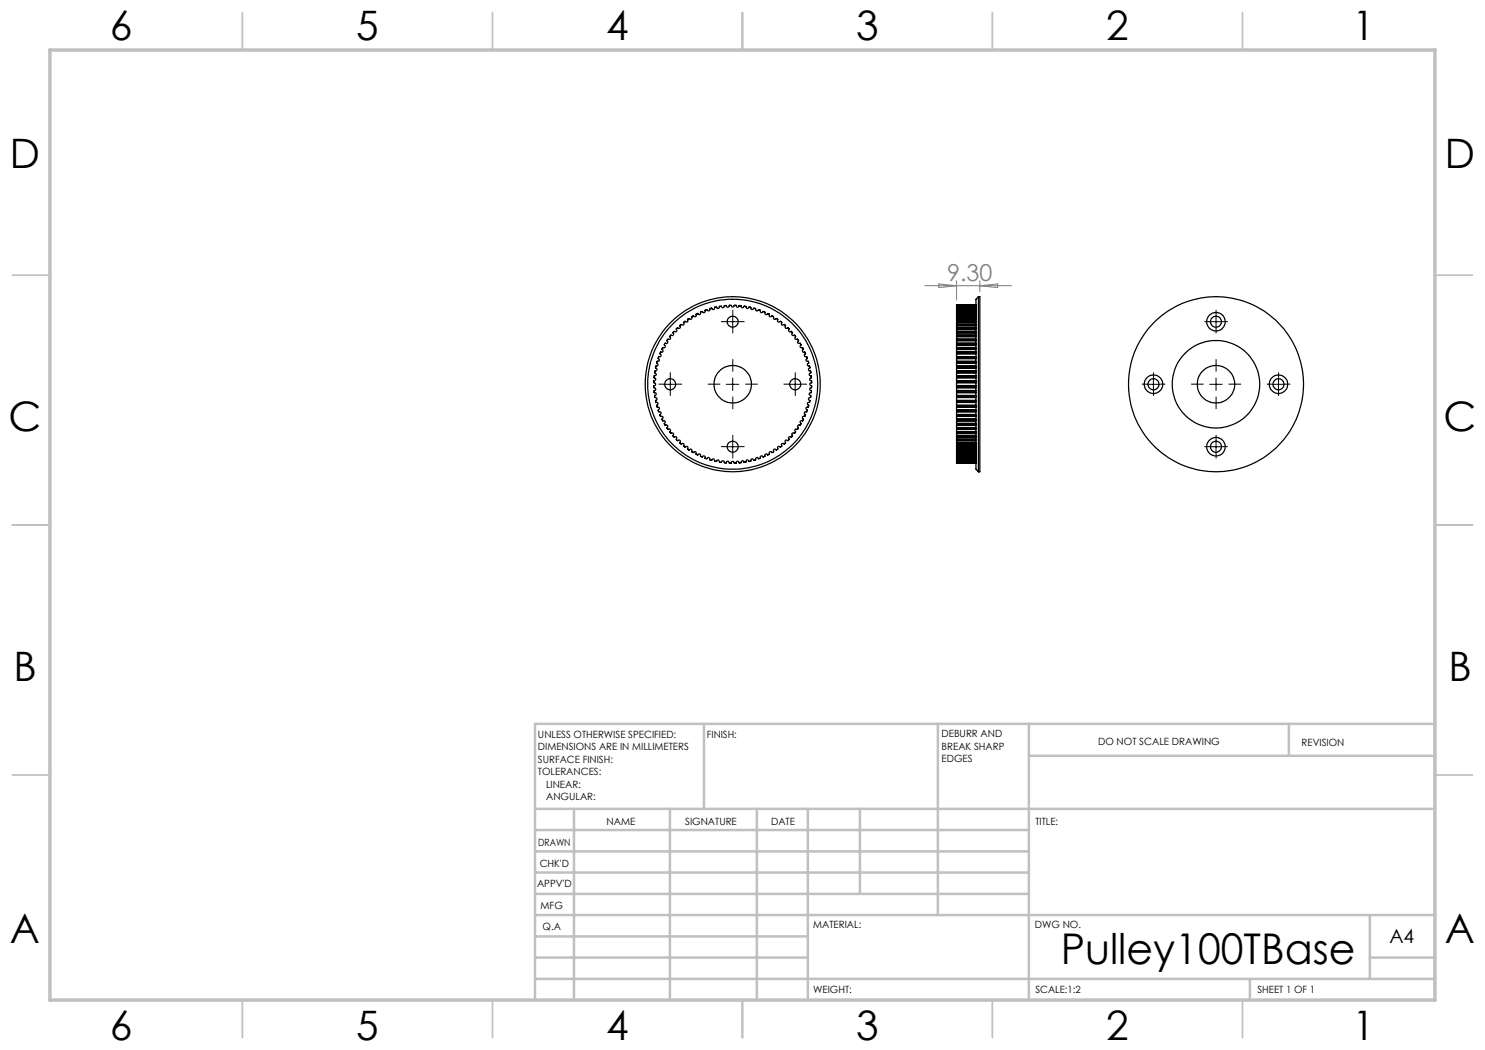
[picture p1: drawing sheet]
<svg xmlns="http://www.w3.org/2000/svg" width="297mm" height="210mm" viewBox="0 0 297 210" stroke-linecap="round" stroke-linejoin="round" font-family="sans-serif">
<g fill="none" stroke="#000" stroke-width=".25">
<path d="M195.7 59.3v35.1M195.7 59.3h.3v35.1h-.3M195.7 59.3l-.5 .6v33.9l.5 .6M135.3 65.8l.2-.3a.32 .32 0 0 0 .5 .1 .32 .32 0 0 0 0-.5l.3-.2a.3 .3 0 0 0 .4 0 .3 .3 0 0 0 0-.4 .41 .41 0 0 1 .6-.1 .33 .33 0 0 0 .2-.5l.3-.2a.35 .35 0 0 0 .5 .1 .35 .35 0 0 0 .1-.5l.2-.1a.33 .33 0 0 0 .5 .1 .33 .33 0 0 0 .1-.4l.4-.2a.31 .31 0 0 0 .4 .2 .31 .31 0 0 0 .1-.5l.3-.1a.33 .33 0 0 0 .5 .2 .33 .33 0 0 0 .1-.5l.4-.1a.32 .32 0 0 0 .4 .3 .32 .32 0 0 0 .2-.5 .4 .4 0 0 1 .6 .2 .32 .32 0 0 0 .3-.4l.3-.1a.34 .34 0 0 0 .4 .3 .34 .34 0 0 0 .3-.4h.4a.29 .29 0 0 0 .3 .3 .29 .29 0 0 0 .3-.4l.4-.1a.29 .29 0 0 0 .3 .3 .29 .29 0 0 0 .2-.3h.5a.29 .29 0 0 0 .3 .3 .29 .29 0 0 0 .2-.3h.4a.28 .28 0 0 0 .3 .3 .28 .28 0 0 0 .3-.3l.4 .1a.28 .28 0 0 0 .2 .4 .28 .28 0 0 0 .4-.3h.4a.32 .32 0 0 0 .3 .4 .32 .32 0 0 0 .4-.3l.3 .1a.32 .32 0 0 0 .2 .4 .32 .32 0 0 0 .4-.3l.3 .2a.33 .33 0 0 0 .3 .4 .33 .33 0 0 0 .4-.3l.2 .1a.34 .34 0 0 0 .2 .5 .34 .34 0 0 0 .5-.2l.3 .2a.31 .31 0 0 0 .1 .4 .31 .31 0 0 0 .5-.2l.3 .2a.31 .31 0 0 0 .1 .5 .31 .31 0 0 0 .4-.2l.3 .2a.32 .32 0 0 0 .2 .5 .32 .32 0 0 0 .4-.2l.3 .2a.33 .33 0 0 0 0 .5 .33 .33 0 0 0 .5-.1l.3 .2a.31 .31 0 0 0 0 .5 .31 .31 0 0 0 .4-.1l.3 .2a.32 .32 0 0 0 0 .5 .32 .32 0 0 0 .5-.1l.2 .4a.3 .3 0 0 0 .1 .4 .3 .3 0 0 0 .4 0l.2 .2a.33 .33 0 0 0-.1 .5 .33 .33 0 0 0 .5 0l.2 .3a.32 .32 0 0 0-.1 .5 .32 .32 0 0 0 .5 0l.2 .3a.31 .31 0 0 0-.1 .5 .31 .31 0 0 0 .5 0l.1 .3a.34 .34 0 0 0-.2 .5 .34 .34 0 0 0 .5 .1l.2 .3a.33 .33 0 0 0-.2 .5 .33 .33 0 0 0 .5 .1l.1 .4a.32 .32 0 0 0-.2 .4 .32 .32 0 0 0 .5 .2l.1 .2a.32 .32 0 0 0-.3 .4 .32 .32 0 0 0 .4 .2l.1 .5a.28 .28 0 0 0-.2 .3 .28 .28 0 0 0 .4 .2l.1 .4a.31 .31 0 0 0-.3 .3 .31 .31 0 0 0 .4 .3v.4a.3 .3 0 0 0-.2 .2 .3 .3 0 0 0 .1 .3l.2 .1v.4a.27 .27 0 0 0-.3 .3 .27 .27 0 0 0 .4 .2v.5a.29 .29 0 0 0-.3 .3 .29 .29 0 0 0 .3 .2v.4a.29 .29 0 0 0-.4 .3 .29 .29 0 0 0 .3 .3v.5a.27 .27 0 0 0-.4 .2 .27 .27 0 0 0 .3 .3v.4a.34 .34 0 0 0-.4 .3 .34 .34 0 0 0 .3 .4l-.1 .3a.33 .33 0 0 0-.4 .2 .33 .33 0 0 0 .2 .4l-.1 .3a.33 .33 0 0 0-.4 .3 .33 .33 0 0 0 .3 .4l-.1 .2a.34 .34 0 0 0-.5 .2 .34 .34 0 0 0 .2 .5l-.2 .3a.33 .33 0 0 0-.4 .1 .33 .33 0 0 0 .2 .5l-.2 .3a.31 .31 0 0 0-.5 .1 .31 .31 0 0 0 .2 .5l-.2 .2a.33 .33 0 0 0-.5 .1 .33 .33 0 0 0 .2 .5l-.2 .3a.3 .3 0 0 0-.5 .1 .3 .3 0 0 0 .1 .4l-.2 .3a.33 .33 0 0 0-.5 0 .33 .33 0 0 0 .1 .5l-.2 .2a.33 .33 0 0 0-.5 0 .33 .33 0 0 0 0 .5 .35 .35 0 0 1-.6 .1 .34 .34 0 0 0-.1 .6l-.3 .2a.32 .32 0 0 0-.5-.1 .32 .32 0 0 0 .1 .5l-.3 .2a.33 .33 0 0 0-.5-.1 .33 .33 0 0 0 0 .5l-.4 .2a.32 .32 0 0 0-.5-.1 .32 .32 0 0 0 0 .5l-.3 .1a.3 .3 0 0 0-.5-.1 .3 .3 0 0 0 0 .4l-.3 .2a.31 .31 0 0 0-.5-.2 .31 .31 0 0 0-.1 .5l-.4 .1a.35 .35 0 0 0-.4-.2 .35 .35 0 0 0-.2 .5h-.3a.31 .31 0 0 0-.4-.2 .31 .31 0 0 0-.2 .5h-.4a.3 .3 0 0 0-.3-.2 .3 .3 0 0 0-.2 .4 .39 .39 0 0 1-.6-.2 .28 .28 0 0 0-.3 .1 .28 .28 0 0 0-.1 .3l-.4 .1a.33 .33 0 0 0-.3-.4 .33 .33 0 0 0-.3 .5h-.3a.37 .37 0 0 0-.4-.3 .37 .37 0 0 0-.3 .3h-.4a.3 .3 0 0 0-.3-.3 .3 .3 0 0 0-.3 .3h-.3a.31 .31 0 0 0-.3-.4 .31 .31 0 0 0-.3 .4h-.4a.34 .34 0 0 0-.3-.5 .34 .34 0 0 0-.4 .4l-.3-.2a.3 .3 0 0 0-.3-.3 .3 .3 0 0 0-.3 .3l-.4-.1a.33 .33 0 0 0-.2-.4 .33 .33 0 0 0-.4 .3l-.4-.2a.31 .31 0 0 0-.2-.4 .31 .31 0 0 0-.4 .2l-.3-.1a.33 .33 0 0 0-.2-.4 .33 .33 0 0 0-.4 .2l-.3-.1a.31 .31 0 0 0-.2-.5 .31 .31 0 0 0-.4 .2l-.3-.1a.36 .36 0 0 0-.1-.5 .36 .36 0 0 0-.5 .1l-.3-.2a.31 .31 0 0 0 0-.4 .31 .31 0 0 0-.5 .1l-.3-.2a.32 .32 0 0 0 0-.5 .32 .32 0 0 0-.5 .1l-.3-.2a.31 .31 0 0 0-.1-.5 .31 .31 0 0 0-.4 .1l-.2-.3a.3 .3 0 0 0 0-.5 .3 .3 0 0 0-.5 .2l-.2-.3a.34 .34 0 0 0 0-.5 .34 .34 0 0 0-.5 0l-.2-.2a.37 .37 0 0 0 .1-.5 .37 .37 0 0 0-.6-.1l-.2-.3a.28 .28 0 0 0 .1-.4 .28 .28 0 0 0-.4 0 .3 .3 0 0 1-.2-.3 .3 .3 0 0 1 .2-.2 .33 .33 0 0 0-.2-.4 .33 .33 0 0 0-.4 0 .38 .38 0 0 1 .1-.6 .3 .3 0 0 0-.2-.3 .3 .3 0 0 0-.3 .1l-.2-.4a.29 .29 0 0 0 .1-.4 .29 .29 0 0 0-.4-.1l-.1-.3a.34 .34 0 0 0 .2-.5 .34 .34 0 0 0-.5-.1v-.4a.3 .3 0 0 0 .2-.4 .3 .3 0 0 0-.5-.2l-.1-.3a.32 .32 0 0 0 .3-.4 .32 .32 0 0 0-.4-.2l-.1-.3a.36 .36 0 0 0 .3-.5 .36 .36 0 0 0-.4-.2 .38 .38 0 0 1 .2-.6v-.3l-.4-.1v-.4a.31 .31 0 0 0 .3-.4 .31 .31 0 0 0-.4-.2l.1-.4a.32 .32 0 0 0 .3-.3 .32 .32 0 0 0-.4-.3l.1-.4a.27 .27 0 0 0 .4-.2 .27 .27 0 0 0-.4-.3l.1-.5a.29 .29 0 0 0 .3-.2 .29 .29 0 0 0-.3-.3l.1-.4a.35 .35 0 0 0 .4-.2 .35 .35 0 0 0-.3-.5l.1-.3a.31 .31 0 0 0 .4-.2 .31 .31 0 0 0-.3-.4 .34 .34 0 0 1 .5-.4v-.3a.32 .32 0 0 1-.1-.5 .32 .32 0 0 1 .4-.1 .35 .35 0 0 0-.1-.6l.2-.3a.32 .32 0 0 0 .4-.2 .32 .32 0 0 0-.2-.4l.1-.3a.34 .34 0 0 0 .5-.1 .34 .34 0 0 0-.1-.5l.2-.3a.32 .32 0 0 0 .4-.1 .32 .32 0 0 0-.1-.4l.2-.3a.32 .32 0 0 0 .5 0 .32 .32 0 0 0-.2-.5l.3-.3a.33 .33 0 0 0 .5 0 .33 .33 0 0 0-.1-.5l.2-.2a.34 .34 0 0 0 .5 0 .34 .34 0 0 0 0-.5zM191.3 76.5v.1M191.3 77.1v.1M191.3 76.2v.3M191.3 77.2v.3M191.3 77.5v.1M191.3 76.1v.1M191.3 78.1v.1M191.3 75.5v.1"/>
<path d="M191.3 78.2v.3M191.3 75.2v.3M191.3 78.5v.1M191.3 75.1v.1M191.3 76.6v.5M191.3 77.6v.5M191.3 75.6v.5M191.3 79.1v.1M191.3 74.5v.1M191.3 79.2v.3M191.3 74.3v.2M191.3 78.6v.5"/>
<path d="M191.3 74.6v.5M191.3 79.5h.1M191.3 74.2v.1M191.3 79.5v.6M191.3 73.6v.6M191.3 73.5v.1M191.3 73.3v.2M191.3 73.2v.1M191.3 72.7v.5M191.3 72.6v.1M191.3 72.3v.3M191.3 72.2v.1"/>
<path d="M191.3 71.7v.5M191.3 71.6v.1M191.3 71.4v.2M191.3 71.3v.1M191.3 70.8v.5M191.3 70.7v.1M191.3 70.4v.3M191.3 70.4h.1M191.3 69.9v.5M191.3 69.8v.1M191.3 69.6v.2M191.3 69.5v.1"/>
<path d="M191.3 69v.5M191.3 68.9v.1M191.3 68.7v.2M191.3 68.6v.1M191.3 68.2v.4M191.3 68.1v.1M191.3 67.9v.2M191.3 67.4v.4M191.3 67.3v.1M191.3 67.1v.2M191.3 67v.1M191.3 66.6v.4"/>
<path d="M191.3 66.5v.1M191.3 66.3v.2M191.3 66.3h.1M191.3 65.9v.4M191.3 65.8v.1M191.3 65.6v.2M191.3 65.5v.1M191.3 65.2v.3M191.3 65.1v.1M191.3 64.9v.2M191.3 64.9h.1M191.3 64.5v.4"/>
<path d="M191.3 64.4v.1M191.3 64.3v.1M191.3 64.3h.1M191.3 64v.3M191.3 63.8v.2M191.3 63.7v.1M191.3 63.7h.1M191.3 63.4v.3M191.3 63.3v.1M191.3 63.2v.1M191.3 63.2h.1M191.3 63v.2"/>
<path d="M191.3 62.8v.2M191.3 62.7v.1M191.3 62.7h.1M191.3 62.5v.2M191.3 62.4v.1M191.3 62.3v.1M191.3 62.3h.1M191.3 62.2v.1M191.3 62v.2M191.3 61.9v.1M191.3 61.9h.1M191.3 61.8v.1"/>
<path d="M191.3 61.7v.1M191.3 61.6v.1M191.3 61.6h.1M191.3 61.4v.2M191.3 61.4h.1M191.3 61.3v.1M191.3 61.2v.1M191.3 61.2h.1M191.3 61.1v.1M191.3 61.1h.1M191.3 76.6h3.9M191.3 77.1h3.9"/>
<path d="M191.3 77.6h3.9M191.3 76.1h3.9M191.3 78.6h3.9M191.3 75.1h3.9M191.3 79.5h3.9M191.3 74.2h3.9M191.3 73.2h3.9M191.3 72.2h3.9M191.3 71.3h3.9M191.3 70.4h3.9M191.3 69.5h3.9M191.3 68.6h3.9"/>
<path d="M191.3 67.8h3.9M191.3 67h3.9M191.3 66.3h3.9M191.3 65.5h3.9M191.3 64.9h3.9M191.3 64.3h3.9M191.3 63.7h3.9M191.3 63.2h3.9M191.3 62.7h3.9M191.3 62.3h3.9M191.3 61.9h3.9M191.3 61.6h3.9"/>
<path d="M191.3 61.4h3.9M191.3 61.2h3.9M191.3 61.1h3.9M191.3 76.5h3.9M191.3 77.2h3.9M191.3 76.2h3.9M191.3 77.5h3.9M191.3 78.1h3.9M191.3 78.2h3.9M191.3 75.6h3.9M191.3 75.5h3.9M191.3 78.5h3.9"/>
<path d="M191.3 75.2h3.9M191.3 79.1h3.9M191.3 79.2h3.9M191.3 74.6h3.9M191.3 74.5h3.9M191.3 74.3h3.9M191.3 73.6h3.9M191.3 73.5h3.9M191.3 73.3h3.9M191.3 72.7h3.9M191.3 72.6h3.9M191.3 72.3h3.9"/>
<path d="M191.3 71.7h3.9M191.3 71.6h3.9M191.3 71.4h3.9M191.3 70.8h3.9M191.3 70.7h3.9M191.3 69.9h3.9M191.3 69.8h3.9M191.3 69.6h3.9M191.3 69h3.9M191.3 68.9h3.9M191.3 68.7h3.9M191.3 68.2h3.9"/>
<path d="M191.3 68.1h3.9M191.3 67.8v.1M191.3 67.4h3.9M191.3 67.3h3.9M191.3 67.1h3.9M191.3 66.6h3.9M191.3 66.5h3.9M191.3 65.9h3.9M191.3 65.8h3.9M191.3 65.2h3.9M191.3 65.1h3.9M191.3 64.5h3.9"/>
<path d="M191.3 64.4h3.9M191.3 64h3.9M191.3 63.8h3.9M191.3 63.4h3.9M191.3 63.3h3.9M191.3 63h3.9M191.3 62.8h3.9M191.3 62.5h3.9M191.3 62.4h3.9M191.3 62.2h3.9M191.3 62h3.9M191.3 61.8h3.9"/>
<path d="M191.3 61.7h3.9M191.3 80.1h.1M191.3 80.1v.3M191.3 80.4v.1M191.3 80.5v.5M191.3 81v.1M191.3 81.1v.3M191.3 81.4h.1M191.3 81.4v.6M191.3 82v.1M191.3 82.1v.2M191.3 82.3v.1"/>
<path d="M191.3 82.4v.5M191.3 82.9v.1M191.3 83v.2M191.3 83.2v.1M191.3 83.3v.5M191.3 83.8v.1M191.3 83.9v.2M191.3 84.1v.1M191.3 84.2v.5M191.3 84.7v.1M191.3 84.8v.2M191.3 85h.1"/>
<path d="M191.3 85v.5M191.3 85.5v.1M191.3 85.6v.3M191.3 85.9h.1M191.3 85.9v.4M191.3 86.3v.1M191.3 86.4v.2M191.3 86.6v.1M191.3 86.7v.4M191.3 87.1v.1M191.3 87.2v.2M191.3 87.4h.1"/>
<path d="M191.3 87.4v.4M191.3 87.8v.1M191.3 87.9v.2M191.3 88.1v.1M191.3 88.2v.3M191.3 88.5v.1M191.3 88.6v.2M191.3 88.8h.1M191.3 88.8v.3M191.3 89.1v.1M191.3 89.2v.2M191.3 89.4h.1"/>
<path d="M191.3 89.4v.3M191.3 89.7v.1M191.3 89.8v.2M191.3 90h.1M191.3 90v.3M191.3 90.3v.1M191.3 90.4v.1M191.3 90.5h.1M191.3 90.5v.3M191.3 90.8v.1M191.3 90.9v.1M191.3 91h.1"/>
<path d="M191.3 91v.2M191.3 91.2v.1M191.3 91.3v.1M191.3 91.4h.1M191.3 91.4v.2M191.3 91.6v.1M191.3 91.7h.1M191.3 91.7v.2M191.3 91.9v.1M191.3 92v.1M191.3 92.1h.1M191.3 92.1v.1"/>
<path d="M191.3 92.2v.1M191.3 92.3h.1M191.3 92.3v.1M191.3 92.4v.1M191.3 92.5h.1M191.3 92.5v.1M191.3 92.6h.1M191.3 80.5h3.9M191.3 81.4h3.9M191.3 82.3h3.9M191.3 83.3h3.9M191.3 84.2h3.9"/>
<path d="M191.3 85h3.9M191.3 85.9h3.9M191.3 86.6h3.9M191.3 87.4h3.9M191.3 88.2h3.9M191.3 88.8h3.9M191.3 89.4h3.9M191.3 90h3.9M191.3 90.5h3.9M191.3 91h3.9M191.3 91.4h3.9M191.3 91.7h3.9"/>
<path d="M191.3 92.1h3.9M191.3 92.3h3.9M191.3 92.5h3.9M191.3 92.6h3.9M191.3 80.1h3.9M191.3 80.4h3.9M191.3 81h3.9M191.3 81.1h3.9M191.3 82h3.9M191.3 82.1h3.9M191.3 82.9h3.9M191.3 83h3.9"/>
<path d="M191.3 83.2h3.9M191.3 83.8h3.9M191.3 83.9h3.9M191.3 84.1h3.9M191.3 84.7h3.9M191.3 84.8h3.9M191.3 85.5h3.9M191.3 85.6h3.9M191.3 86.3h3.9M191.3 86.4h3.9M191.3 87.1h3.9M191.3 87.2h3.9"/>
<path d="M191.3 87.8h3.9M191.3 87.9h3.9M191.3 88.1h3.9M191.3 88.5h3.9M191.3 88.6h3.9M191.3 89.1h3.9M191.3 89.2h3.9M191.3 89.7h3.9M191.3 89.8h3.9M191.3 90.3h3.9M191.3 90.4h3.9M191.3 90.8h3.9"/>
<path d="M191.3 90.9h3.9M191.3 91.2h3.9M191.3 91.3h3.9M191.3 91.6h3.9M191.3 91.9h3.9M191.3 92h3.9M191.3 92.2h3.9M191.3 92.4h3.9"/>
<circle cx="134.1" cy="76.8" r="1.11"/>
<circle cx="146.5" cy="64.3" r="1.1"/>
<circle cx="146.5" cy="76.8" r="17.5"/>
<circle cx="146.5" cy="76.8" r="3.8"/>
<circle cx="146.6" cy="76.9" r="17"/>
<circle cx="159" cy="76.8" r="1.1"/>
<circle cx="230.7" cy="76.8" r="1.11"/>
<circle cx="230.7" cy="76.8" r="1.85"/>
<circle cx="243.2" cy="76.9" r="8.7"/>
<circle cx="243.2" cy="64.3" r="1.09"/>
<circle cx="243.2" cy="64.4" r="1.85"/>
<circle cx="243.2" cy="76.8" r="3.8"/>
<circle cx="243.2" cy="76.8" r="17.5"/>
<circle cx="255.7" cy="76.8" r="1.11"/>
<circle cx="255.7" cy="76.8" r="1.85"/>
<circle cx="146.5" cy="89.4" r="1.1"/>
<circle cx="243.2" cy="89.3" r="1.09"/>
<circle cx="243.2" cy="89.3" r="1.86"/>
</g>
<g fill="none" stroke="#000" stroke-width=".2" stroke-dasharray="15.2 1.3 1.3 1.3" stroke-linecap="butt">
<path d="M132.8 76.8h-1.1M134.1 75.6v-1.1M134.1 78.1v1.1M135.3 76.8h1.1M144.1 76.8h-2.5M145.3 64.3h-1.1M146.6 74.3v-2.5M146.6 79.3v2.5M146.6 63.1v-1.1M146.6 65.6v1.1M147.8 64.3h1.1M149.1 76.8h2.5"/>
<path d="M157.8 76.8h-1.1M159.1 75.6v-1.1M159.1 78.1v1.1M160.3 76.8h1.1M229.5 76.8h-1.1M230.7 75.6v-1.1M230.7 78.1v1.1M232 76.8h1.1M240.7 76.8h-2.5M242 64.3h-1.1M243.2 74.3v-2.5M243.2 79.3v2.5"/>
<path d="M243.2 63.1v-1.1M243.2 65.6v1.1M244.5 64.3h1.1M245.7 76.8h2.5M254.5 76.8h-1.1M255.7 75.6v-1.1M255.7 78.1v1.1M257 76.8h1.1M145.3 89.3h-1.1M146.6 88.1v-1.1M146.6 90.6v1.1M147.8 89.3h1.1"/>
<path d="M242 89.3h-1.1M243.2 88.1v-1.1M243.2 90.6v1.1M244.5 89.3h1.1"/>
</g>
<g fill="none" stroke="#000" stroke-width=".2">
<path d="M132.8 76.9h2.5M134.1 75.6v2.5M145.3 76.9h2.5M145.3 64.3h2.5M146.5 63.1v2.5M146.5 75.6v2.5M157.8 76.9h2.5M159 75.6v2.5M229.4 76.9h2.6M230.7 75.6v2.5M241.9 76.9h2.5M241.9 64.3h2.5"/>
<path d="M243.2 63.1v2.5M243.2 75.6v2.5M254.5 76.9h2.5M255.7 75.6v2.5M145.3 89.4h2.5M146.5 88.1v2.5M241.9 89.4h2.5M243.2 88.1v2.5"/>
</g>
<path d="M185 57.1h17.3M187.8 56.8l3.5 .3-3.5 .4zM191.3 56.2v3.8M196 56.2v2.1M196 57.1l3.5-.3v.7z" fill="none" stroke="#808080" stroke-width=".2"/>
<g fill="none" stroke="#c0c0c0" stroke-width=".35">
<path d="M48.5 2.5v7.5M98.5 2.5v7.5M148.5 2.5v7.5M198.5 2.5v7.5M248.5 2.5v7.5M2.5 55h7.5M287 55h7.5M2.5 105h7.5M287 105h7.5M2.5 155h7.5M287 155h7.5M48.5 200v7.5"/>
<path d="M98.5 200v7.5M148.5 200v7.5M198.5 200v7.5M248.5 200v7.5"/>
</g>
<g fill="none" stroke="#c0c0c0" stroke-width=".5">
<path d="M140.8 144.8v17M187.6 144.8v38.2M205.8 144.8v55.2M205.8 151.2h81.2M257.8 144.8v6.4M287 144.8h-180v55.2M107 161.8h180M107 178.8h98.8M107 174.5h98.8M107 170.3h98.8M107 166h98.8M114.8 161.8v38.2"/>
<path d="M134 161.8v38.2M151.4 161.8v38.2M161.6 161.8v38.2M172 161.8v17M107 195.8h180M107 191.5h54.6M107 187.3h54.6M107 183h180M250 195.8v4.2M274 191.5h13M274 183v12.8"/>
</g>
<path d="M10 10h277v190h-277z" fill="none" stroke="#c0c0c0" stroke-width=".7"/>
<text font-size="8.5" x="212.1" y="192.7">Pulley100TBase</text>
<g font-size="8.1">
<text x="22" y="8">6</text>
<text x="71.2" y="8">5</text>
<text x="121.2" y="8">4</text>
<text x="171.3" y="8">3</text>
<text x="221.3" y="8">2</text>
<text x="270.5" y="8">1</text>
<text x="2" y="33.6">D</text>
<text x="289" y="33.6">D</text>
<text x="1.7" y="86.1">C</text>
<text x="288.7" y="86.1">C</text>
<text x="2.7" y="136.1">B</text>
<text x="289.7" y="136.1">B</text>
<text x="2" y="188.6">A</text>
<text x="289" y="188.6">A</text>
<text x="22" y="208">6</text>
<text x="71.2" y="208">5</text>
<text x="121.2" y="208">4</text>
<text x="171.3" y="208">3</text>
<text x="221.3" y="208">2</text>
<text x="270.5" y="208">1</text>
</g>
<text font-size="4.7" fill="#808080" x="189.4" y="56.1">9.30</text>
<text font-size="3.9" x="277.9" y="188.5">A4</text>
<g font-size="2">
<text x="107.6" y="147.6">UNLESS OTHERWISE SPECIFIED:</text>
<text x="141.4" y="147.6">FINISH:</text>
<text x="188.3" y="147.5">DEBURR AND</text>
<text x="188.3" y="150">BREAK SHARP</text>
<text x="219.6" y="149">DO NOT SCALE DRAWING</text>
<text x="260.3" y="149.2">REVISION</text>
<text x="107.6" y="150.1">DIMENSIONS ARE IN MILLIMETERS</text>
<text x="107.6" y="152.6">SURFACE FINISH:</text>
<text x="107.6" y="155.1">TOLERANCES:</text>
<text x="188.3" y="152.5">EDGES</text>
<text x="109.2" y="157.6">LINEAR:</text>
<text x="109.2" y="160.1">ANGULAR:</text>
<text x="121.3" y="165">NAME</text>
<text x="137" y="164.9">SIGNATURE</text>
<text x="154.2" y="164.9">DATE</text>
<text x="207.1" y="164.9">TITLE:</text>
<text x="107.6" y="169.1">DRAWN</text>
<text x="107.9" y="173.3">CHK'D</text>
<text x="107.4" y="177.4">APPV'D</text>
<text x="108.1" y="181.8">MFG</text>
<text x="108.5" y="186">Q.A</text>
<text x="162.6" y="185.5">MATERIAL:</text>
<text x="207" y="185.5">DWG NO.</text>
<text x="162.6" y="198.5">WEIGHT:</text>
<text x="207.1" y="198.6">SCALE:1:2</text>
<text x="251.5" y="198.6">SHEET 1 OF 1</text>
</g>
</svg>
